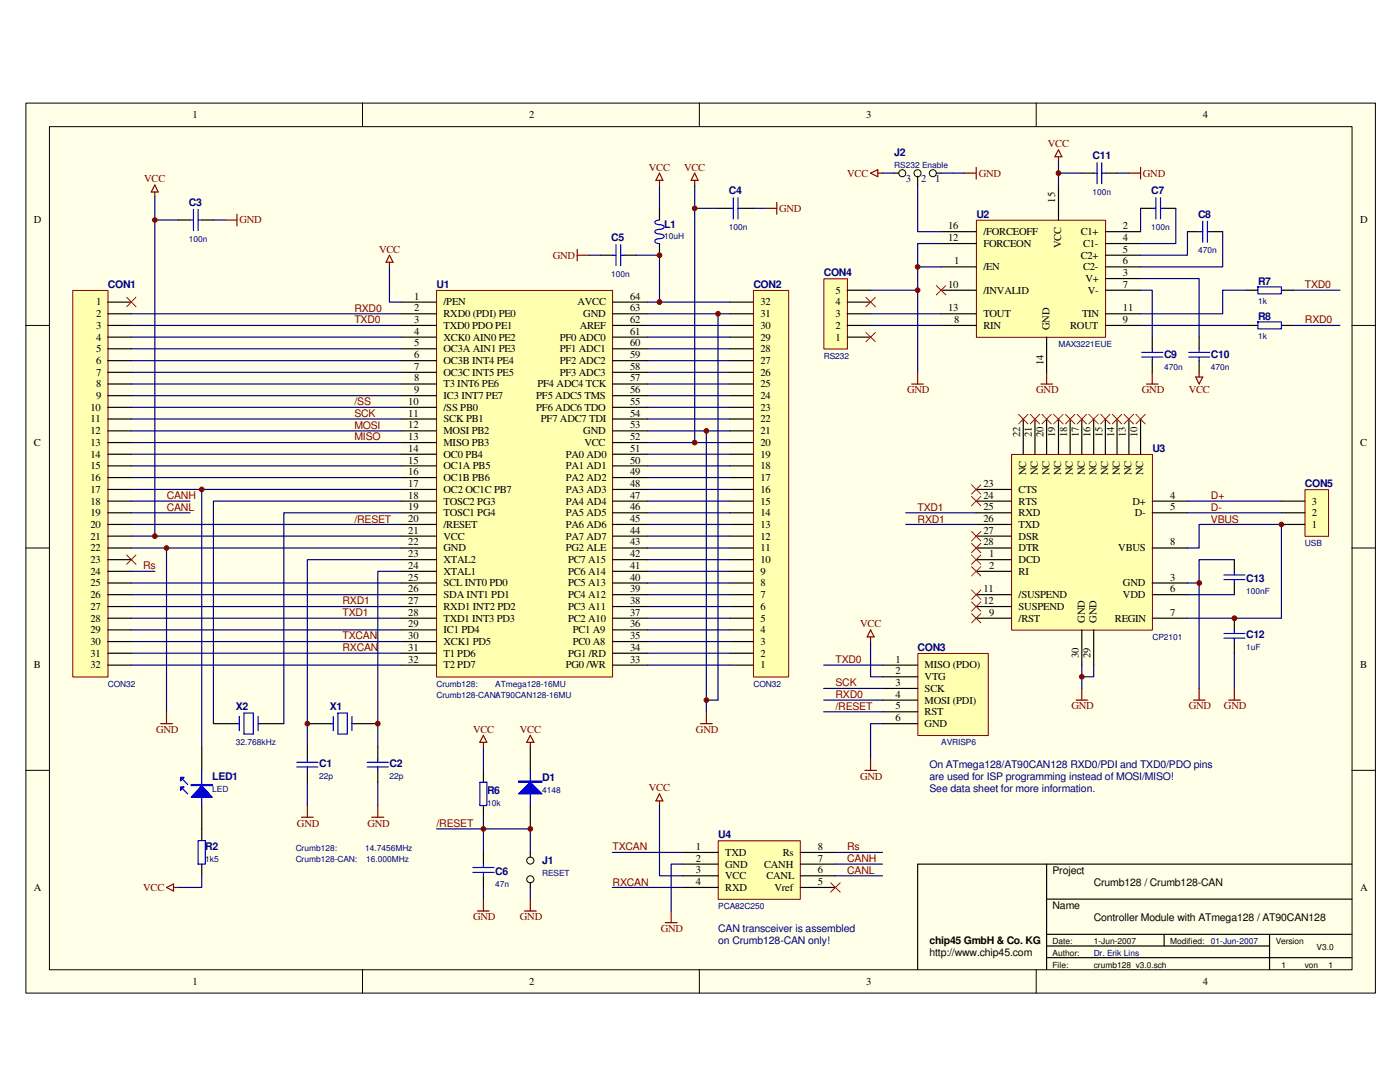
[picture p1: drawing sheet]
<svg xmlns="http://www.w3.org/2000/svg" width="279mm" height="216mm" viewBox="0 0 279 216" stroke-linecap="round" stroke-linejoin="round" font-family="sans-serif">
<path d="M5.2 20.6h269.3v177.6h-269.3z" fill="#ffffe8"/>
<g fill="none" stroke="#000" stroke-width=".2">
<path d="M5.2 20.6h269.3v177.6h-269.3zM9.9 25.3h259.9v168.2h-259.9zM72.3 20.5v4.7M139.6 20.5v4.7M206.8 20.5v4.7M5.1 64.9h4.7M269.8 64.9h4.6M5.1 109.3h4.7M269.8 109.3h4.6M5.1 153.7h4.7M269.8 153.7h4.6M72.3 193.5v4.6"/>
<path d="M139.6 193.5v4.6M206.8 193.5v4.6"/>
</g>
<path d="M208.9 172.4v21.1M208.9 179.4h60.9M269.8 172.4h-86.7v21.1M208.9 186.4h60.9M208.9 188.8h44.5M208.9 191.1h60.9M232.3 186.4v2.4M253.4 186.4v7.1" fill="none" stroke="#000" stroke-width=".23"/>
<path d="M87.2 58h35.1v77.1h-35.1z" fill="#ffffb0"/>
<path d="M87.1 58h35.2v77.1h-35.2z" fill="none" stroke="#800000" stroke-width=".2"/>
<g fill="none" stroke="#000" stroke-width=".23">
<path d="M35.6 43.9h2.3M40.3 43.9h2.3M143.3 41.6h2.4M148 41.6h2.3M80.1 60.3h7M80.1 62.6h7M80.1 64.9h7M80.1 67.3h7M80.1 69.6h7M80.1 72h7M80.1 74.3h7M80.1 76.6h7"/>
<path d="M80.1 79h7M122.2 60.3h7M122.2 62.6h7M122.2 64.9h7M122.2 67.3h7M122.2 69.6h7M122.2 72h7M122.2 74.3h7M122.2 76.6h7M122.2 79h7M80.1 81.3h7M80.1 83.6h7"/>
<path d="M80.1 86h7M80.1 88.3h7M80.1 90.6h7M80.1 93h7M80.1 95.3h7M80.1 97.7h7M80.1 100h7M122.2 81.3h7M122.2 83.6h7M122.2 86h7M122.2 88.3h7M122.2 90.6h7"/>
<path d="M122.2 93h7M122.2 95.3h7M122.2 97.7h7M122.2 100h7M80.1 102.3h7M80.1 104.6h7M80.1 107h7M80.1 109.3h7M80.1 111.7h7M80.1 114h7M80.1 116.3h7M80.1 118.7h7"/>
<path d="M122.2 102.3h7M122.2 104.6h7M122.2 107h7M122.2 109.3h7M122.2 111.7h7M122.2 114h7M122.2 116.3h7M122.2 118.7h7M80.1 121h7M80.1 123.4h7M80.1 125.7h7M80.1 128h7"/>
<path d="M80.1 130.3h7M80.1 132.7h7M122.2 121h7M122.2 123.4h7M122.2 125.7h7M122.2 128h7M122.2 130.3h7M122.2 132.7h7M40.3 149.1v4.6M42.6 144.4h4.7M52 144.4h4.6M61.3 149.1v2.3"/>
<path d="M61.3 153.7v2.4M61.3 144.4h4.7M70.7 144.4h4.7M75.4 149.1v2.3M75.4 153.7v2.4M40.3 160.7v7M40.3 172.4v2.4"/>
</g>
<g fill="none" stroke="#000080" stroke-width=".23">
<path d="M30.9 39.2v67.8M138.6 36.9v51.4M30.9 43.9h4.7M42.6 43.9h2.4M138.6 41.6h4.7M150.3 41.6h2.4M129.2 79h16.5M129.2 76.6h16.5M129.2 74.3h16.5M129.2 72h16.5M129.2 69.6h16.5M129.2 67.3h16.5"/>
<path d="M129.2 64.9h16.5M129.2 62.6h16.5M129.2 60.3h16.5M143.3 62.6v77.1M26.2 97.7h53.9M80.1 100h-37.5v44.4M129.2 95.3h16.5M129.2 93h16.5M129.2 90.6h16.5M129.2 88.3h16.5M129.2 86h16.5M129.2 83.6h16.5"/>
<path d="M129.2 81.3h16.5M141 86v56M26.2 104.6h53.9M26.2 107h53.9M26.2 109.3h53.9M26.2 116.3h53.9M26.2 118.7h53.9M33.2 109.3v32.7M80.1 114h-4.7v35.1M80.1 111.7h-18.8v37.4M80.1 102.3h-23.5v42.1M26.2 121h53.9"/>
<path d="M26.2 123.4h53.9M26.2 125.7h53.9M26.2 128h53.9M26.2 130.3h53.9M26.2 132.7h53.9M61.3 156.1v4.6M75.4 156.1v4.6"/>
</g>
<path d="M25.3 110.7l1.8 1.9M27.1 110.7l-1.8 1.9" fill="none" stroke="#f00" stroke-width=".2"/>
<g fill="none" stroke="#800000" stroke-width=".23">
<path d="M30.9 36.9l.7 1.4h-1.4zM30.9 38.3v.9M138.6 34.5l.7 1.5h-1.4zM138.6 36v.9M45 43.9h2.3M47.3 42.8v2.3M77.7 50.9l.7 1.4h-1.4zM77.7 52.3v1M152.7 41.6h2.3M155 40.4v2.4M32 144.4h2.4M33.2 142v2.4"/>
<path d="M139.8 144.4h2.4M141 142v2.4M60.2 163.1h2.3M61.3 160.7v2.4M74.2 163.1h2.4M75.4 160.7v2.4"/>
</g>
<g fill="none" stroke="#00f" stroke-width=".23">
<path d="M146.3 39.5v4.2M147.3 39.5v4.2M37.9 43.9h.7M38.6 41.8v4.2M39.5 43.9h.8M39.5 41.8v4.2M145.7 41.6h.6M147.3 41.6h.7M36.5 155.6l1 .9M36.5 157.5l1 .9M40.3 153.7v7M47.3 144.4h.5"/>
<path d="M47.8 143v2.8M48.7 142.3h1.8v4.2h-1.8zM51.5 144.4h.5M51.5 143v2.8M59.2 153h4.3M59.2 152.1h4.3M61.3 151.4v.7M61.3 153v.7M66 144.4h.5M66.5 143v2.8M67.4 142.3h1.9v4.2h-1.9zM70.2 143v2.8"/>
<path d="M70.2 144.4h.5M73.3 153h4.2M73.3 152.1h4.2M75.4 151.4v.7M75.4 153v.7M39.5 167.7h1.5v4.7h-1.5z"/>
</g>
<path d="M40.3 156.8l2.1 2.3h-4.3z" fill="#00f"/>
<path d="M38.1 156.5h4.3v.3h-4.3zM40.3 156.8l2.1 2.3h-4.3z" fill="none" stroke="#00f" stroke-width=".23"/>
<path d="M38.1 156.7h4.3" fill="none" stroke="#00f" stroke-width=".21"/>
<path d="M36 155.1h.7l-.7 .7z" fill="#00f"/>
<path d="M36 155.1h.7l-.7 .7z" fill="none" stroke="#00f" stroke-width=".23"/>
<path d="M36 157h.7l-.7 .7z" fill="#00f"/>
<path d="M36 157h.7l-.7 .7z" fill="none" stroke="#00f" stroke-width=".23"/>
<path d="M33.2 177.1l1.4-.7v1.4zM34.6 177.1h1" fill="none" stroke="#800000" stroke-width=".23"/>
<path d="M40.3 97.7v51.4" fill="none" stroke="#000080" stroke-width=".23"/>
<path d="M14.6 58h6.9v77.1h-6.9z" fill="#ffffb0"/>
<path d="M14.5 58h7v77.1h-7z" fill="none" stroke="#800000" stroke-width=".2"/>
<g fill="none" stroke="#000" stroke-width=".23">
<path d="M21.5 60.3h4.7M21.5 62.6h4.7M21.5 64.9h4.7M21.5 67.3h4.7M21.5 69.6h4.7M21.5 72h4.7M21.5 74.3h4.7M21.5 76.6h4.7M21.5 79h4.7M21.5 81.3h4.7M21.5 83.6h4.7M21.5 86h4.7"/>
<path d="M21.5 88.3h4.7M21.5 90.6h4.7M21.5 93h4.7M21.5 95.3h4.7M21.5 97.7h4.7M21.5 100h4.7M21.5 102.3h4.7M21.5 104.6h4.7M21.5 107h4.7M21.5 109.3h4.7M21.5 111.7h4.7M21.5 114h4.7"/>
<path d="M21.5 116.3h4.7M21.5 118.7h4.7M21.5 121h4.7M21.5 123.4h4.7M21.5 125.7h4.7M21.5 128h4.7M21.5 130.3h4.7M21.5 132.7h4.7"/>
</g>
<path d="M150.4 58h7v77.1h-7z" fill="#ffffb0"/>
<path d="M150.4 58h7v77.1h-7z" fill="none" stroke="#800000" stroke-width=".2"/>
<g fill="none" stroke="#000" stroke-width=".23">
<path d="M145.7 79h4.6M145.7 76.6h4.6M145.7 74.3h4.6M145.7 72h4.6M145.7 69.6h4.6M145.7 67.3h4.6M145.7 64.9h4.6M145.7 62.6h4.6M145.7 60.3h4.6M145.7 100h4.6M145.7 97.7h4.6M145.7 95.3h4.6"/>
<path d="M145.7 93h4.6M145.7 90.6h4.6M145.7 88.3h4.6M145.7 86h4.6M145.7 83.6h4.6M145.7 81.3h4.6M145.7 118.7h4.6M145.7 116.3h4.6M145.7 114h4.6M145.7 111.7h4.6M145.7 109.3h4.6M145.7 107h4.6"/>
<path d="M145.7 104.6h4.6M145.7 102.3h4.6M145.7 132.7h4.6M145.7 130.3h4.6M145.7 128h4.6M145.7 125.7h4.6M145.7 123.4h4.6M145.7 121h4.6"/>
</g>
<g fill="none" stroke="#000080" stroke-width=".23">
<path d="M26.2 62.6h53.9M26.2 64.9h53.9M26.2 67.3h53.9M26.2 69.6h53.9M26.2 72h53.9M26.2 74.3h53.9M26.2 76.6h53.9M26.2 79h53.9M26.2 81.3h53.9M26.2 83.6h53.9M26.2 86h53.9M26.2 88.3h53.9"/>
<path d="M26.2 90.6h53.9M26.2 93h53.9M26.2 95.3h53.9M129.2 97.7h16.5M129.2 100h16.5M129.2 102.3h16.5M129.2 104.6h16.5M129.2 107h16.5M129.2 109.3h16.5M129.2 111.7h16.5M129.2 114h16.5M129.2 116.3h16.5"/>
<path d="M129.2 118.7h16.5M129.2 121h16.5M129.2 123.4h16.5M129.2 125.7h16.5M129.2 128h16.5M129.2 130.3h16.5M129.2 132.7h16.5"/>
</g>
<path d="M183.2 130.4h14v16.4h-14z" fill="#ffffb0"/>
<path d="M183.2 130.4h14v16.4h-14z" fill="none" stroke="#800000" stroke-width=".2"/>
<g fill="none" stroke="#000" stroke-width=".23">
<path d="M176.1 132.7h7M176.1 135h7M176.1 137.4h7M176.1 139.7h7M96.5 153.7v2.4M105.8 149.1v4.6M176.1 142h7M176.1 144.4h7M96.5 160.7v2.4M96.5 170.1v2.3M96.5 174.8v2.3M105.8 160.7v4.7"/>
<path d="M105.8 170.1v.9M105.8 176.1v1"/>
</g>
<path d="M77.7 53.3v7h2.4M164.4 132.7h11.7M164.4 137.4h11.7M173.7 128v7h2.4M96.5 149.1v4.6M176.1 144.4h-2.4v7M87.1 165.4h9.4M96.5 163.1v7M96.5 177.1v2.3" fill="none" stroke="#000080" stroke-width=".23"/>
<path d="M173.7 125.7l.8 1.4h-1.4zM173.7 127.1v.9M96.5 148.1v1M96.5 146.7l.7 1.4h-1.4zM172.6 153.7h2.3M173.7 151.4v2.3M96.5 179.4v2.4M95.3 181.8h2.3" fill="none" stroke="#800000" stroke-width=".23"/>
<path d="M25.3 59.3l1.8 1.9M27.1 59.3l-1.8 1.9" fill="none" stroke="#f00" stroke-width=".2"/>
<path d="M95.8 156.1h1.4v4.6h-1.4zM103.5 155.8h4.7v.3h-4.7zM105.8 153.7v7M94.4 174.1h4.2M94.4 173.1h4.2M96.5 172.4v.7M96.5 174.1v.7" fill="none" stroke="#00f" stroke-width=".23"/>
<g fill="none" stroke="#000" stroke-width=".2">
<circle cx="105.8" cy="175.5" r=".71"/>
<circle cx="105.8" cy="171.7" r=".71"/>
</g>
<path d="M103.5 156h4.7" fill="none" stroke="#00f" stroke-width=".25"/>
<path d="M103.5 158.4l2.3-2.3 2.4 2.3z" fill="#00f"/>
<g fill="none" stroke="#00f" stroke-width=".23">
<path d="M230.7 39.5v4.2M231.6 39.5v4.2M122.2 50.9h.7M122.9 48.8v4.2M123.9 50.9h.7M123.9 48.8v4.2M131.6 43.9a.81 .81 0 0 0-.9 .5 .81 .81 0 0 0 .9 .4 .64 .64 0 0 1 .9 .7l-.9 .3a.81 .81 0 0 0-.9 .4 .81 .81 0 0 0 .9 .5 .64 .64 0 0 1 .9 .7l-.9 .2a.78 .78 0 0 0-.9 .5 .81 .81 0 0 0 .9 .5M230 41.6h.7M231.6 41.6h.7M239.3 46.2h.7M240 44.2v4.1M241 46.2h.7"/>
<path d="M241 44.2v4.1M251 57.2h4.7v1.4h-4.7zM227.8 71.2h4.3M227.8 70.3h4.3M230 69.6v.7M230 71.2v.8M237.2 71.2h4.2M237.2 70.3h4.2M239.3 69.6v.7M239.3 71.2v.8M251 64.2h4.7v1.4h-4.7zM105.8 156.1l2.4 2.3h-4.7z"/>
</g>
<g fill="none" stroke="#800000" stroke-width=".23">
<path d="M131.6 34.5l.7 1.5h-1.4zM131.6 36v.9M211.2 29.9l.7 1.4h-1.4zM211.2 31.3v.9M115.2 49.7v2.4M115.2 50.9h2.4M207.7 76.6h2.4M208.9 74.3v2.3M228.8 76.6h2.3M230 74.3v2.3M238.6 75.2h1.4l-.7 1.4zM239.3 74.3v.9"/>
<path d="M105.8 146.7l.8 1.4h-1.5zM105.8 148.1v1M105.8 179.4v2.4M104.6 181.8h2.4"/>
</g>
<path d="M131.6 36.9v4.7M117.6 50.9h2.3M126.9 50.9h4.7v9.4M227.6 64.9h21.1M96.5 165.4h9.3v4.7M105.8 177.1v2.3" fill="none" stroke="#000080" stroke-width=".23"/>
<g fill="none" stroke="#000" stroke-width=".23">
<path d="M119.9 50.9h2.3M124.6 50.9h2.3M131.6 41.6v2.3M131.6 48.6v2.3M227.6 41.6h2.4M232.3 41.6h2.4M237 46.2h2.3M241.7 46.2h2.3M248.7 57.9h2.3M255.7 57.9h2.4M230 67.3v2.3M230 72v2.3"/>
<path d="M239.3 67.3v2.3M239.3 72v2.3M248.7 64.9h2.3M255.7 64.9h2.4"/>
</g>
<path d="M194.9 44h25.7v23.3h-25.7z" fill="#ffffb0"/>
<path d="M194.9 43.9h25.7v23.4h-25.7z" fill="none" stroke="#800000" stroke-width=".2"/>
<g fill="none" stroke="#000" stroke-width=".23">
<path d="M211.2 36.9v7M187.8 53.3h7M187.8 46.2h7M187.8 48.6h7M187.8 57.9h7M220.6 53.3h7M220.6 46.2h7M220.6 55.6h7M220.6 48.6h7M220.6 50.9h7M220.6 57.9h7M187.8 64.9h7"/>
<path d="M187.8 62.6h7M208.9 67.3v7M220.6 64.9h7M220.6 62.6h7"/>
</g>
<g fill="none" stroke="#000080" stroke-width=".23">
<path d="M183.1 36.9v9.3h4.7M183.1 53.3h4.7M187.8 48.6h-4.7v25.7M227.6 57.9h2.4v9.4M227.6 55.6h11.7v11.7M227.6 41.6v4.6M234.7 41.6v7h-7.1M237 46.2v4.7h-9.4M244 46.2v7.1h-16.4M248.7 57.9h-4.7v4.7h-16.4M258.1 57.9h9.3M258.1 64.9h9.3"/>
<path d="M164.4 139.7h11.7M164.4 142h11.7"/>
</g>
<path d="M173.7 34.5l1.5-.6v1.4zM175.2 34.5h.9M181.9 76.6h2.4M183.1 74.3v2.3" fill="none" stroke="#800000" stroke-width=".23"/>
<path d="M186.9 57l1.9 1.8M188.8 57l-1.9 1.8" fill="none" stroke="#f00" stroke-width=".2"/>
<path d="M164.5 55.7h4.6v13.9h-4.6z" fill="#ffffb0"/>
<path d="M164.4 55.6h4.7v14h-4.7z" fill="none" stroke="#800000" stroke-width=".2"/>
<path d="M178.4 34.5h1M183.1 35.3v1.6M186.9 34.5h.9M215.9 34.5h2.4M220.6 34.5h2.3M169.1 57.9h4.6M169.1 67.3h4.6M169.1 64.9h4.6M169.1 62.6h4.6M169.1 60.3h4.6" fill="none" stroke="#000" stroke-width=".23"/>
<path d="M176.1 34.5h2.3M187.8 34.5h4.7M211.2 32.2v4.7M211.2 34.5h4.7M222.9 34.5h2.4M141 139.7h2.3M40.3 174.8v2.3h-4.7" fill="none" stroke="#000080" stroke-width=".23"/>
<path d="M218.3 34.5h.6M218.9 32.5v4.2M219.9 34.5h.7M219.9 32.5v4.2" fill="none" stroke="#00f" stroke-width=".23"/>
<path d="M192.5 34.5h2.3M194.8 33.4v2.3M225.3 34.5h2.3M227.6 33.4v2.3" fill="none" stroke="#800000" stroke-width=".23"/>
<g fill="none" stroke="#000" stroke-width=".2">
<circle cx="180.1" cy="34.6" r=".7"/>
<circle cx="183.1" cy="34.6" r=".7"/>
<circle cx="186.2" cy="34.6" r=".7"/>
</g>
<path d="M172.8 59.3l1.9 1.9M174.7 59.3l-1.9 1.9M172.8 66.3l1.9 1.9M174.7 66.3l-1.9 1.9" fill="none" stroke="#f00" stroke-width=".2"/>
<circle cx="30.9" cy="107" r=".47" fill="#800000"/>
<circle cx="30.9" cy="107" r=".47" fill="none" stroke="#800000" stroke-width=".2"/>
<circle cx="138.6" cy="88.3" r=".47" fill="#800000"/>
<circle cx="138.6" cy="88.3" r=".47" fill="none" stroke="#800000" stroke-width=".2"/>
<circle cx="141" cy="86" r=".46" fill="#800000"/>
<circle cx="141" cy="86" r=".46" fill="none" stroke="#800000" stroke-width=".2"/>
<circle cx="138.6" cy="41.6" r=".47" fill="#800000"/>
<circle cx="138.6" cy="41.6" r=".47" fill="none" stroke="#800000" stroke-width=".2"/>
<circle cx="30.9" cy="43.9" r=".46" fill="#800000"/>
<circle cx="30.9" cy="43.9" r=".46" fill="none" stroke="#800000" stroke-width=".2"/>
<circle cx="143.3" cy="62.6" r=".46" fill="#800000"/>
<circle cx="143.3" cy="62.6" r=".46" fill="none" stroke="#800000" stroke-width=".2"/>
<circle cx="33.2" cy="109.3" r=".46" fill="#800000"/>
<circle cx="33.2" cy="109.3" r=".46" fill="none" stroke="#800000" stroke-width=".2"/>
<circle cx="96.5" cy="165.4" r=".46" fill="#800000"/>
<circle cx="96.5" cy="165.4" r=".46" fill="none" stroke="#800000" stroke-width=".2"/>
<circle cx="105.8" cy="165.4" r=".46" fill="#800000"/>
<circle cx="105.8" cy="165.4" r=".46" fill="none" stroke="#800000" stroke-width=".2"/>
<circle cx="131.6" cy="50.9" r=".46" fill="#800000"/>
<circle cx="131.6" cy="50.9" r=".46" fill="none" stroke="#800000" stroke-width=".2"/>
<circle cx="131.6" cy="60.3" r=".48" fill="#800000"/>
<circle cx="131.6" cy="60.3" r=".48" fill="none" stroke="#800000" stroke-width=".2"/>
<circle cx="141" cy="139.7" r=".46" fill="#800000"/>
<circle cx="141" cy="139.7" r=".46" fill="none" stroke="#800000" stroke-width=".2"/>
<path d="M173.7 57.9h9.4M173.7 64.9h14.1M173.7 62.6h14.1" fill="none" stroke="#000080" stroke-width=".23"/>
<path d="M201.9 90.7h28.1v35h-28.1z" fill="#ffffb0"/>
<path d="M201.9 90.7h28.1v35h-28.1z" fill="none" stroke="#800000" stroke-width=".2"/>
<g fill="none" stroke="#000" stroke-width=".23">
<path d="M194.8 100h7M194.8 97.7h7M204.2 83.6v7M206.5 83.6v7M208.9 83.6v7M211.2 83.6v7M213.6 83.6v7M215.9 83.6v7M218.3 83.6v7M220.6 83.6v7M222.9 83.6v7M225.3 83.6v7"/>
<path d="M227.6 83.6v7M230 100h7M194.8 118.7h7M194.8 109.3h7M194.8 102.3h7M194.8 114h7M194.8 111.7h7M194.8 107h7M194.8 104.6h7M230 118.7h7M230 116.3h7M230 109.3h7"/>
<path d="M230 102.3h7M246.3 111.7v2.3M246.3 116.3v2.4M194.8 123.4h7M194.8 121h7M215.9 125.7v7M218.3 125.7v7M230 123.4h7M246.3 123.4v2.3M246.3 128v2.3"/>
</g>
<path d="M244.3 115.7h4.2M244.3 114.7h4.2M246.3 114v.7M246.3 115.7v.6M244.3 127.3h4.2M244.3 126.4h4.2M246.3 125.7v.7M246.3 127.3v.7" fill="none" stroke="#00f" stroke-width=".23"/>
<path d="M214.8 139.7h2.3M215.9 137.4v2.3M238.2 139.7h2.3M239.3 137.4v2.3M245.2 139.7h2.3M246.3 137.4v2.3" fill="none" stroke="#800000" stroke-width=".23"/>
<path d="M237 116.3h2.3v21.1M237 118.7h9.3M246.3 111.7h-7v4.6M215.9 132.7v4.7M218.3 132.7v2.3h-2.4M246.3 130.3v7.1" fill="none" stroke="#000080" stroke-width=".23"/>
<path d="M260.5 97.7h4.6v9.3h-4.6z" fill="#ffffb0"/>
<path d="M260.4 97.7h4.7v9.3h-4.7z" fill="none" stroke="#800000" stroke-width=".2"/>
<path d="M255.7 100h4.7M255.7 104.6h4.7M255.7 102.3h4.7" fill="none" stroke="#000" stroke-width=".23"/>
<path d="M237 100h18.7M180.8 102.3h14M180.8 104.6h14M237 109.3h2.3v-4.7h16.4v18.8h-18.7M237 102.3h18.7" fill="none" stroke="#000080" stroke-width=".23"/>
<g fill="none" stroke="#f00" stroke-width=".2">
<path d="M193.9 96.7l1.8 1.9M193.9 99.1l1.8 1.8M195.7 96.7l-1.8 1.9M195.7 99.1l-1.8 1.8M203.3 82.7l1.8 1.9M205.1 82.7l-1.8 1.9M205.6 82.7l1.9 1.9M207.5 82.7l-1.9 1.9M207.9 82.7l1.9 1.9M209.8 82.7l-1.9 1.9M210.3 82.7l1.9 1.9M212.2 82.7l-1.9 1.9"/>
<path d="M212.6 82.7l1.9 1.9M214.5 82.7l-1.9 1.9M215 82.7l1.8 1.9M216.8 82.7l-1.8 1.9M217.3 82.7l1.9 1.9M219.2 82.7l-1.9 1.9M219.7 82.7l1.8 1.9M221.5 82.7l-1.8 1.9M222 82.7l1.9 1.9M223.9 82.7l-1.9 1.9M224.3 82.7l1.9 1.9M226.2 82.7l-1.9 1.9"/>
<path d="M226.7 82.7l1.9 1.9M228.6 82.7l-1.9 1.9M193.9 106l1.8 1.9M193.9 108.4l1.8 1.9M193.9 110.7l1.8 1.9M193.9 113.1l1.8 1.8M195.7 106l-1.8 1.9M195.7 108.4l-1.8 1.9M195.7 110.7l-1.8 1.9M195.7 113.1l-1.8 1.8M193.9 120.1l1.8 1.9M195.7 120.1l-1.8 1.9"/>
</g>
<circle cx="75.4" cy="144.4" r=".47" fill="#800000"/>
<circle cx="75.4" cy="144.4" r=".47" fill="none" stroke="#800000" stroke-width=".2"/>
<circle cx="61.3" cy="144.4" r=".47" fill="#800000"/>
<circle cx="61.3" cy="144.4" r=".47" fill="none" stroke="#800000" stroke-width=".2"/>
<path d="M193.9 117.7l1.8 1.9M195.7 117.7l-1.8 1.9M193.9 122.4l1.8 1.9M195.7 122.4l-1.8 1.9" fill="none" stroke="#f00" stroke-width=".2"/>
<circle cx="183.1" cy="57.9" r=".46" fill="#800000"/>
<circle cx="183.1" cy="57.9" r=".46" fill="none" stroke="#800000" stroke-width=".2"/>
<circle cx="183.1" cy="53.3" r=".46" fill="#800000"/>
<circle cx="183.1" cy="53.3" r=".46" fill="none" stroke="#800000" stroke-width=".2"/>
<circle cx="211.2" cy="34.5" r=".47" fill="#800000"/>
<circle cx="211.2" cy="34.5" r=".47" fill="none" stroke="#800000" stroke-width=".2"/>
<circle cx="246.4" cy="123.4" r=".48" fill="#800000"/>
<circle cx="246.4" cy="123.4" r=".48" fill="none" stroke="#800000" stroke-width=".2"/>
<circle cx="215.9" cy="135" r=".46" fill="#800000"/>
<circle cx="215.9" cy="135" r=".46" fill="none" stroke="#800000" stroke-width=".2"/>
<circle cx="239.3" cy="116.3" r=".48" fill="#800000"/>
<circle cx="239.3" cy="116.3" r=".48" fill="none" stroke="#800000" stroke-width=".2"/>
<circle cx="255.7" cy="104.6" r=".46" fill="#800000"/>
<circle cx="255.7" cy="104.6" r=".46" fill="none" stroke="#800000" stroke-width=".2"/>
<path d="M143.4 167.8h16.3v11.7h-16.3z" fill="#ffffb0"/>
<path d="M143.3 167.8h16.4v11.7h-16.4z" fill="none" stroke="#800000" stroke-width=".2"/>
<path d="M136.3 170.1h7M136.3 172.4h7M136.3 174.8h7M136.3 177.1h7M159.7 170.1h7M159.7 172.4h7M159.7 174.8h7M159.7 177.1h7" fill="none" stroke="#000" stroke-width=".23"/>
<path d="M131.6 158.4l.7 1.4h-1.4zM131.6 159.8v.9M132.8 184.1h2.3M133.9 181.8v2.3" fill="none" stroke="#800000" stroke-width=".23"/>
<path d="M122.2 177.1h14.1M122.2 170.1h14.1M131.6 160.7v14.1h4.7M136.3 172.4h-2.4v9.4M166.7 172.4h9.4M166.7 174.8h9.4" fill="none" stroke="#000080" stroke-width=".23"/>
<path d="M165.8 176.1l1.9 1.9M167.7 176.1l-1.9 1.9" fill="none" stroke="#f00" stroke-width=".2"/>
<circle cx="40.3" cy="97.7" r=".46" fill="#800000"/>
<circle cx="40.3" cy="97.7" r=".46" fill="none" stroke="#800000" stroke-width=".2"/>
<path d="M26.2 100h11.7M26.2 102.3h11.7M26.2 114h4.7M166.7 170.1h9.4" fill="none" stroke="#000080" stroke-width=".23"/>
<g font-size="2.1">
<text x="38.4" y="23.5">1</text>
<text x="105.6" y="23.5">2</text>
<text x="172.8" y="23.5">3</text>
<text x="240.1" y="23.5">4</text>
<text x="210.6" y="40.4" transform="rotate(-90 210.6 40.4)">15</text>
<text x="6.8" y="44.6">D</text>
<text x="189.2" y="45.8">16</text>
<text x="196.3" y="46.9">/FORCEOFF</text>
<text x="215.7" y="46.9">C1+</text>
<text x="224.1" y="45.8">2</text>
<text x="271.4" y="44.6">D</text>
<text x="189.2" y="48.1">12</text>
<text x="190.4" y="52.7">1</text>
<text x="196.3" y="53.9">/EN</text>
<text x="196.3" y="49.2">FORCEON</text>
<text x="211.8" y="49.5" transform="rotate(-90 211.8 49.5)">VCC</text>
<text x="215.7" y="51.6">C2+</text>
<text x="216.2" y="49.2">C1-</text>
<text x="216.2" y="53.9">C2-</text>
<text x="224.1" y="48.1">4</text>
<text x="224.1" y="52.7">6</text>
<text x="224.1" y="50.4">5</text>
<text x="82.7" y="59.8">1</text>
<text x="125.8" y="59.8">64</text>
<text x="166.8" y="58.6">5</text>
<text x="189.2" y="57.4">10</text>
<text x="196.3" y="58.6">/INVALID</text>
<text x="216.6" y="56.3">V+</text>
<text x="217.1" y="58.6">V-</text>
<text x="224.1" y="55.1">3</text>
<text x="224.1" y="57.4">7</text>
<text x="19.2" y="60.9">1</text>
<text x="19.2" y="63.3">2</text>
<text x="19.2" y="65.6">3</text>
<text x="82.7" y="62.1">2</text>
<text x="82.7" y="64.4">3</text>
<text x="88.5" y="60.9">/PEN</text>
<text x="88.5" y="63.3">RXD0 (PDI) PE0</text>
<text x="88.5" y="65.6">TXD0 PDO PE1</text>
<text x="115.2" y="60.9">AVCC</text>
<text x="115.7" y="65.6">AREF</text>
<text x="116.4" y="63.3">GND</text>
<text x="125.8" y="64.4">62</text>
<text x="125.8" y="62.1">63</text>
<text x="151.8" y="65.6">30</text>
<text x="151.8" y="63.3">31</text>
<text x="151.8" y="60.9">32</text>
<text x="166.8" y="65.6">2</text>
<text x="166.8" y="63.3">3</text>
<text x="166.8" y="60.9">4</text>
<text x="189.2" y="62.1">13</text>
<text x="190.4" y="64.4">8</text>
<text x="196.3" y="65.6">RIN</text>
<text x="196.3" y="63.3">TOUT</text>
<text x="209.5" y="65.9" transform="rotate(-90 209.5 65.9)">GND</text>
<text x="213.6" y="65.6">ROUT</text>
<text x="215.9" y="63.3">TIN</text>
<text x="224.1" y="62.1">11</text>
<text x="224.1" y="64.4">9</text>
<text x="19.2" y="67.9">4</text>
<text x="19.2" y="70.3">5</text>
<text x="82.7" y="66.8">4</text>
<text x="82.7" y="69.1">5</text>
<text x="82.7" y="71.5">6</text>
<text x="88.5" y="67.9">XCK0 AIN0 PE2</text>
<text x="88.5" y="70.3">OC3A AIN1 PE3</text>
<text x="111.7" y="70.3">PF1 ADC1</text>
<text x="111.7" y="67.9">PF0 ADC0</text>
<text x="125.8" y="71.5">59</text>
<text x="125.8" y="69.1">60</text>
<text x="125.8" y="66.8">61</text>
<text x="151.8" y="70.3">28</text>
<text x="151.8" y="67.9">29</text>
<text x="166.8" y="67.9">1</text>
<text x="19.2" y="72.6">6</text>
<text x="19.2" y="75">7</text>
<text x="19.2" y="77.3">8</text>
<text x="82.7" y="73.8">7</text>
<text x="82.7" y="76.1">8</text>
<text x="88.5" y="72.6">OC3B INT4 PE4</text>
<text x="88.5" y="75">OC3C INT5 PE5</text>
<text x="88.5" y="77.3">T3 INT6 PE6</text>
<text x="107.3" y="77.3">PF4 ADC4 TCK</text>
<text x="111.7" y="75">PF3 ADC3</text>
<text x="111.7" y="72.6">PF2 ADC2</text>
<text x="125.8" y="73.8">58</text>
<text x="125.8" y="76.1">57</text>
<text x="151.8" y="77.3">25</text>
<text x="151.8" y="75">26</text>
<text x="151.8" y="72.6">27</text>
<text x="208.3" y="72.9" transform="rotate(-90 208.3 72.9)">14</text>
<text x="18" y="82">10</text>
<text x="19.2" y="79.6">9</text>
<text x="81.5" y="80.8">10</text>
<text x="81.5" y="83.1">11</text>
<text x="82.7" y="78.4">9</text>
<text x="88.5" y="79.6">IC3 INT7 PE7</text>
<text x="88.5" y="82">/SS PB0</text>
<text x="107" y="82">PF6 ADC6 TDO</text>
<text x="107" y="79.6">PF5 ADC5 TMS</text>
<text x="125.8" y="80.8">55</text>
<text x="125.8" y="78.4">56</text>
<text x="125.8" y="83.1">54</text>
<text x="151.8" y="82">23</text>
<text x="151.8" y="79.6">24</text>
<text x="6.8" y="89">C</text>
<text x="18" y="84.3">11</text>
<text x="18" y="86.7">12</text>
<text x="18" y="89">13</text>
<text x="81.5" y="85.5">12</text>
<text x="81.5" y="87.8">13</text>
<text x="88.5" y="84.3">SCK PB1</text>
<text x="88.5" y="86.7">MOSI PB2</text>
<text x="88.5" y="89">MISO PB3</text>
<text x="107.9" y="84.3">PF7 ADC7 TDI</text>
<text x="116.4" y="86.7">GND</text>
<text x="116.6" y="89">VCC</text>
<text x="125.8" y="87.8">52</text>
<text x="125.8" y="85.5">53</text>
<text x="151.8" y="89">20</text>
<text x="151.8" y="86.7">21</text>
<text x="151.8" y="84.3">22</text>
<text x="203.6" y="87.2" transform="rotate(-90 203.6 87.2)">22</text>
<text x="206" y="87.2" transform="rotate(-90 206 87.2)">21</text>
<text x="208.3" y="87.2" transform="rotate(-90 208.3 87.2)">20</text>
<text x="210.6" y="87.2" transform="rotate(-90 210.6 87.2)">19</text>
<text x="213" y="87.2" transform="rotate(-90 213 87.2)">18</text>
<text x="215.3" y="87.2" transform="rotate(-90 215.3 87.2)">17</text>
<text x="217.6" y="87.2" transform="rotate(-90 217.6 87.2)">16</text>
<text x="220" y="87.2" transform="rotate(-90 220 87.2)">15</text>
<text x="222.3" y="87.2" transform="rotate(-90 222.3 87.2)">14</text>
<text x="224.7" y="87.2" transform="rotate(-90 224.7 87.2)">13</text>
<text x="227" y="87.2" transform="rotate(-90 227 87.2)">10</text>
<text x="271.4" y="89">C</text>
<text x="18" y="91.3">14</text>
<text x="18" y="93.6">15</text>
<text x="18" y="96">16</text>
<text x="81.5" y="90.1">14</text>
<text x="81.5" y="92.5">15</text>
<text x="81.5" y="94.8">16</text>
<text x="88.5" y="91.3">OC0 PB4</text>
<text x="88.5" y="93.6">OC1A PB5</text>
<text x="88.5" y="96">OC1B PB6</text>
<text x="112.9" y="96">PA2 AD2</text>
<text x="112.9" y="93.6">PA1 AD1</text>
<text x="112.9" y="91.3">PA0 AD0</text>
<text x="125.8" y="94.8">49</text>
<text x="125.8" y="92.5">50</text>
<text x="125.8" y="90.1">51</text>
<text x="151.8" y="96">17</text>
<text x="151.8" y="93.6">18</text>
<text x="151.8" y="91.3">19</text>
<text x="204.8" y="94.9" transform="rotate(-90 204.8 94.9)">NC</text>
<text x="207.1" y="94.9" transform="rotate(-90 207.1 94.9)">NC</text>
<text x="209.5" y="94.9" transform="rotate(-90 209.5 94.9)">NC</text>
<text x="211.8" y="94.9" transform="rotate(-90 211.8 94.9)">NC</text>
<text x="214.1" y="94.9" transform="rotate(-90 214.1 94.9)">NC</text>
<text x="216.5" y="94.9" transform="rotate(-90 216.5 94.9)">NC</text>
<text x="218.8" y="94.9" transform="rotate(-90 218.8 94.9)">NC</text>
<text x="221.1" y="94.9" transform="rotate(-90 221.1 94.9)">NC</text>
<text x="223.5" y="94.9" transform="rotate(-90 223.5 94.9)">NC</text>
<text x="225.8" y="94.9" transform="rotate(-90 225.8 94.9)">NC</text>
<text x="228.2" y="94.9" transform="rotate(-90 228.2 94.9)">NC</text>
<text x="18" y="98.3">17</text>
<text x="18" y="100.7">18</text>
<text x="81.5" y="97.2">17</text>
<text x="81.5" y="99.5">18</text>
<text x="81.5" y="101.8">19</text>
<text x="88.5" y="98.3">OC2 OC1C PB7</text>
<text x="88.5" y="100.7">TOSC2 PG3</text>
<text x="112.9" y="100.7">PA4 AD4</text>
<text x="112.9" y="98.3">PA3 AD3</text>
<text x="125.8" y="101.8">46</text>
<text x="125.8" y="99.5">47</text>
<text x="125.8" y="97.2">48</text>
<text x="151.8" y="100.7">15</text>
<text x="151.8" y="98.3">16</text>
<text x="196.3" y="101.8">25</text>
<text x="196.3" y="99.5">24</text>
<text x="196.3" y="97.2">23</text>
<text x="203.3" y="100.7">RTS</text>
<text x="203.3" y="98.3">CTS</text>
<text x="226" y="100.7">D+</text>
<text x="233.5" y="99.5">4</text>
<text x="233.5" y="101.8">5</text>
<text x="261.8" y="100.7">3</text>
<text x="18" y="103">19</text>
<text x="18" y="105.3">20</text>
<text x="18" y="107.7">21</text>
<text x="81.5" y="104.2">20</text>
<text x="81.5" y="106.5">21</text>
<text x="88.5" y="103">TOSC1 PG4</text>
<text x="88.5" y="105.3">/RESET</text>
<text x="88.5" y="107.7">VCC</text>
<text x="112.9" y="107.7">PA7 AD7</text>
<text x="112.9" y="105.3">PA6 AD6</text>
<text x="112.9" y="103">PA5 AD5</text>
<text x="125.8" y="106.5">44</text>
<text x="125.8" y="104.2">45</text>
<text x="151.8" y="107.7">12</text>
<text x="151.8" y="105.3">13</text>
<text x="151.8" y="103">14</text>
<text x="196.3" y="106.5">27</text>
<text x="196.3" y="104.2">26</text>
<text x="203.3" y="107.7">DSR</text>
<text x="203.3" y="105.3">TXD</text>
<text x="203.3" y="103">RXD</text>
<text x="226.5" y="103">D-</text>
<text x="261.8" y="105.3">1</text>
<text x="261.8" y="103">2</text>
<text x="18" y="110">22</text>
<text x="18" y="112.4">23</text>
<text x="81.5" y="108.8">22</text>
<text x="81.5" y="111.2">23</text>
<text x="81.5" y="113.5">24</text>
<text x="88.5" y="110">GND</text>
<text x="88.5" y="112.4">XTAL2</text>
<text x="112.9" y="110">PG2 ALE</text>
<text x="113.4" y="112.4">PC7 A15</text>
<text x="125.8" y="113.5">41</text>
<text x="125.8" y="111.2">42</text>
<text x="125.8" y="108.8">43</text>
<text x="151.8" y="112.4">10</text>
<text x="151.8" y="110">11</text>
<text x="196.3" y="108.8">28</text>
<text x="197.4" y="113.5">2</text>
<text x="197.4" y="111.2">1</text>
<text x="203.3" y="112.4">DCD</text>
<text x="203.3" y="110">DTR</text>
<text x="223.2" y="110">VBUS</text>
<text x="233.5" y="108.8">8</text>
<text x="18" y="114.7">24</text>
<text x="18" y="117">25</text>
<text x="18" y="119.3">26</text>
<text x="81.5" y="115.9">25</text>
<text x="81.5" y="118.2">26</text>
<text x="88.5" y="114.7">XTAL1</text>
<text x="88.5" y="117">SCL INT0 PD0</text>
<text x="88.5" y="119.3">SDA INT1 PD1</text>
<text x="113.4" y="119.3">PC4 A12</text>
<text x="113.4" y="117">PC5 A13</text>
<text x="113.4" y="114.7">PC6 A14</text>
<text x="125.8" y="118.2">39</text>
<text x="125.8" y="115.9">40</text>
<text x="151.8" y="119.3">7</text>
<text x="151.8" y="117">8</text>
<text x="151.8" y="114.7">9</text>
<text x="196.3" y="118.2">11</text>
<text x="203.3" y="119.3">/SUSPEND</text>
<text x="203.3" y="114.7">RI</text>
<text x="224.1" y="119.3">VDD</text>
<text x="224.1" y="117">GND</text>
<text x="233.5" y="118.2">6</text>
<text x="233.5" y="115.9">3</text>
<text x="18" y="121.7">27</text>
<text x="18" y="124">28</text>
<text x="81.5" y="120.5">27</text>
<text x="81.5" y="122.9">28</text>
<text x="81.5" y="125.2">29</text>
<text x="88.5" y="121.7">RXD1 INT2 PD2</text>
<text x="88.5" y="124">TXD1 INT3 PD3</text>
<text x="113.4" y="124">PC2 A10</text>
<text x="113.4" y="121.7">PC3 A11</text>
<text x="125.8" y="122.9">37</text>
<text x="125.8" y="120.5">38</text>
<text x="125.8" y="125.2">36</text>
<text x="151.8" y="124">5</text>
<text x="151.8" y="121.7">6</text>
<text x="196.3" y="120.5">12</text>
<text x="197.4" y="122.9">9</text>
<text x="203.3" y="124">/RST</text>
<text x="203.3" y="121.7">SUSPEND</text>
<text x="216.5" y="124.3" transform="rotate(-90 216.5 124.3)">GND</text>
<text x="218.8" y="124.3" transform="rotate(-90 218.8 124.3)">GND</text>
<text x="222.5" y="124">REGIN</text>
<text x="233.5" y="122.9">7</text>
<text x="18" y="126.4">29</text>
<text x="18" y="128.7">30</text>
<text x="18" y="131">31</text>
<text x="81.5" y="127.5">30</text>
<text x="81.5" y="129.9">31</text>
<text x="88.5" y="126.4">IC1 PD4</text>
<text x="88.5" y="128.7">XCK1 PD5</text>
<text x="88.5" y="131">T1 PD6</text>
<text x="113.4" y="131">PG1 /RD</text>
<text x="114.3" y="128.7">PC0 A8</text>
<text x="114.3" y="126.4">PC1 A9</text>
<text x="125.8" y="129.9">34</text>
<text x="125.8" y="127.5">35</text>
<text x="151.8" y="131">2</text>
<text x="151.8" y="128.7">3</text>
<text x="151.8" y="126.4">4</text>
<text x="215.3" y="131.3" transform="rotate(-90 215.3 131.3)">30</text>
<text x="217.6" y="131.3" transform="rotate(-90 217.6 131.3)">29</text>
<text x="6.8" y="133.3">B</text>
<text x="18" y="133.3">32</text>
<text x="81.5" y="132.2">32</text>
<text x="88.5" y="133.3">T2 PD7</text>
<text x="112.9" y="133.3">PG0 /WR</text>
<text x="125.8" y="132.2">33</text>
<text x="151.8" y="133.3">1</text>
<text x="178.7" y="132.2">1</text>
<text x="178.7" y="134.5">2</text>
<text x="178.7" y="136.9">3</text>
<text x="184.5" y="133.3">MISO (PDO)</text>
<text x="184.5" y="135.7">VTG</text>
<text x="271.4" y="133.3">B</text>
<text x="178.7" y="139.2">4</text>
<text x="178.7" y="141.6">5</text>
<text x="178.7" y="143.9">6</text>
<text x="184.5" y="138">SCK</text>
<text x="184.5" y="140.4">MOSI (PDI)</text>
<text x="184.5" y="142.7">RST</text>
<text x="184.5" y="145">GND</text>
<text x="138.9" y="169.6">1</text>
<text x="138.9" y="171.9">2</text>
<text x="144.7" y="170.8">TXD</text>
<text x="144.7" y="173.1">GND</text>
<text x="152.5" y="173.1">CANH</text>
<text x="156.2" y="170.8">Rs</text>
<text x="163.2" y="169.6">8</text>
<text x="163.2" y="171.9">7</text>
<text x="6.8" y="177.8">A</text>
<text x="138.9" y="174.2">3</text>
<text x="138.9" y="176.6">4</text>
<text x="144.7" y="175.4">VCC</text>
<text x="144.7" y="177.8">RXD</text>
<text x="153" y="175.4">CANL</text>
<text x="154.6" y="177.8">Vref</text>
<text x="163.2" y="176.6">5</text>
<text x="163.2" y="174.2">6</text>
<text x="210.1" y="174.3">Project</text>
<text x="218.3" y="176.7">Crumb128 / Crumb128-CAN</text>
<text x="271.4" y="177.8">A</text>
<text x="210.1" y="181.4">Name</text>
<text x="218.3" y="183.7">Controller Module with ATmega128 / AT90CAN128</text>
<text x="185.5" y="190.7">http://www.chip45.com</text>
<text x="185.5" y="188.3">chip45 GmbH &amp; Co. KG</text>
<text x="38.4" y="196.5">1</text>
<text x="105.6" y="196.5">2</text>
<text x="172.8" y="196.5">3</text>
<text x="240.1" y="196.5">4</text>
</g>
<g font-size="2.1" fill="#800000">
<text x="209.1" y="29.4">VCC</text>
<text x="129.5" y="34.1">VCC</text>
<text x="136.5" y="34.1">VCC</text>
<text x="169.1" y="35.2">VCC</text>
<text x="195.3" y="35.2">GND</text>
<text x="228.1" y="35.2">GND</text>
<text x="28.8" y="36.4">VCC</text>
<text x="47.8" y="44.6">GND</text>
<text x="155.5" y="42.2">GND</text>
<text x="75.6" y="50.4">VCC</text>
<text x="110.3" y="51.6">GND</text>
<text x="260.4" y="57.5">TXD0</text>
<text x="70.7" y="62.2">RXD0</text>
<text x="70.7" y="64.5">TXD0</text>
<text x="260.4" y="64.5">RXD0</text>
<text x="70.7" y="83.2">SCK</text>
<text x="70.7" y="80.9">/SS</text>
<text x="181" y="78.4">GND</text>
<text x="206.8" y="78.4">GND</text>
<text x="227.9" y="78.4">GND</text>
<text x="237.2" y="78.4">VCC</text>
<text x="70.7" y="85.6">MOSI</text>
<text x="70.7" y="87.9">MISO</text>
<text x="33.3" y="99.6">CANH</text>
<text x="33.3" y="101.9">CANL</text>
<text x="183.1" y="101.9">TXD1</text>
<text x="241.7" y="99.6">D+</text>
<text x="241.7" y="101.9">D-</text>
<text x="70.7" y="104.3">/RESET</text>
<text x="183.1" y="104.3">RXD1</text>
<text x="241.7" y="104.3">VBUS</text>
<text x="28.6" y="113.6">Rs</text>
<text x="68.4" y="120.6">RXD1</text>
<text x="68.4" y="122.9">TXD1</text>
<text x="171.7" y="125.2">VCC</text>
<text x="68.4" y="127.6">TXCAN</text>
<text x="68.4" y="130">RXCAN</text>
<text x="166.8" y="132.3">TXD0</text>
<text x="166.8" y="136.9">SCK</text>
<text x="166.8" y="139.3">RXD0</text>
<text x="166.8" y="141.6">/RESET</text>
<text x="213.8" y="141.6">GND</text>
<text x="237.2" y="141.6">GND</text>
<text x="244.3" y="141.6">GND</text>
<text x="31.2" y="146.2">GND</text>
<text x="94.4" y="146.2">VCC</text>
<text x="103.8" y="146.2">VCC</text>
<text x="138.9" y="146.2">GND</text>
<text x="171.7" y="155.6">GND</text>
<text x="129.5" y="157.9">VCC</text>
<text x="59.3" y="164.9">GND</text>
<text x="73.3" y="164.9">GND</text>
<text x="87.1" y="165">/RESET</text>
<text x="122.3" y="169.7">TXCAN</text>
<text x="169.1" y="172">CANH</text>
<text x="169.1" y="169.7">Rs</text>
<text x="28.6" y="177.8">VCC</text>
<text x="122.3" y="176.7">RXCAN</text>
<text x="169.1" y="174.3">CANL</text>
<text x="94.4" y="183.6">GND</text>
<text x="103.8" y="183.6">GND</text>
<text x="131.9" y="185.9">GND</text>
</g>
<g font-size="2.1" fill="#000080">
<text x="178.5" y="31.1">J2</text>
<text x="218.1" y="31.8">C11</text>
<text x="37.7" y="41.1">C3</text>
<text x="145.5" y="38.8">C4</text>
<text x="180.8" y="36.4">3</text>
<text x="183.9" y="36.4">2</text>
<text x="186.6" y="36.4">1</text>
<text x="229.7" y="38.8">C7</text>
<text x="132.5" y="45.6">L1</text>
<text x="194.9" y="43.4">U2</text>
<text x="239.1" y="43.4">C8</text>
<text x="122" y="48.1">C5</text>
<text x="21.5" y="57.5">CON1</text>
<text x="87.1" y="57.5">U1</text>
<text x="150.4" y="57.5">CON2</text>
<text x="164.4" y="55.1">CON4</text>
<text x="251.1" y="56.8">R7</text>
<text x="251.1" y="63.8">R8</text>
<text x="232.3" y="71.5">C9</text>
<text x="241.7" y="71.5">C10</text>
<text x="230" y="90.2">U3</text>
<text x="260.4" y="97.2">CON5</text>
<text x="248.7" y="116.1">C13</text>
<text x="183.1" y="129.9">CON3</text>
<text x="248.7" y="127.3">C12</text>
<text x="47.1" y="141.6">X2</text>
<text x="65.8" y="141.6">X1</text>
<text x="42.4" y="155.6">LED1</text>
<text x="63.7" y="153">C1</text>
<text x="77.8" y="153">C2</text>
<text x="108.2" y="155.8">D1</text>
<text x="185.5" y="153.3">On ATmega128/AT90CAN128 RXD0/PDI and TXD0/PDO pins</text>
<text x="185.5" y="155.7">are used for ISP programming instead of MOSI/MISO!</text>
<text x="97.2" y="158.4">R6</text>
<text x="185.5" y="158">See data sheet for more information.</text>
<text x="143.3" y="167.3">U4</text>
<text x="41" y="169.6">R2</text>
<text x="108.2" y="172.4">J1</text>
<text x="98.8" y="174.5">C6</text>
<text x="143.3" y="186">CAN transceiver is assembled</text>
<text x="143.3" y="188.4">on Crumb128-CAN only!</text>
</g>
<g font-size="1.7" fill="#000080">
<text x="178.5" y="33.5">RS232 Enable</text>
<text x="218.1" y="38.9">100n</text>
<text x="132.5" y="47.8">10uH</text>
<text x="145.5" y="45.9">100n</text>
<text x="229.7" y="45.9">100n</text>
<text x="37.7" y="48.2">100n</text>
<text x="239.1" y="50.5">470n</text>
<text x="122" y="55.2">100n</text>
<text x="251.1" y="60.6">1k</text>
<text x="164.4" y="71.6">RS232</text>
<text x="211.2" y="69.3">MAX3221EUE</text>
<text x="251.1" y="67.6">1k</text>
<text x="232.3" y="73.9">470n</text>
<text x="241.7" y="73.9">470n</text>
<text x="260.4" y="109">USB</text>
<text x="248.7" y="118.5">100nF</text>
<text x="230" y="127.7">CP2101</text>
<text x="248.7" y="129.8">1uF</text>
<text x="21.5" y="137">CON32</text>
<text x="87.1" y="137">Crumb128:</text>
<text x="98.8" y="137">ATmega128-16MU</text>
<text x="150.4" y="137">CON32</text>
<text x="87.1" y="139.4">Crumb128-CAN:AT90CAN128-16MU</text>
<text x="47.1" y="148.7">32.768kHz</text>
<text x="187.8" y="148.7">AVRISP6</text>
<text x="63.7" y="155.4">22p</text>
<text x="77.8" y="155.4">22p</text>
<text x="42.4" y="158">LED</text>
<text x="97.2" y="160.8">10k</text>
<text x="108.2" y="158.3">4148</text>
<text x="41" y="172">1k5</text>
<text x="59" y="169.7">Crumb128:</text>
<text x="59" y="172">Crumb128-CAN:</text>
<text x="72.9" y="169.7">14.7456MHz</text>
<text x="73.1" y="172">16.000MHz</text>
<text x="98.8" y="177">47n</text>
<text x="108.2" y="174.8">RESET</text>
<text x="143.3" y="181.4">PCA82C250</text>
<text x="218.3" y="190.8">Dr. Erik Lins</text>
<text x="241.7" y="188.4">01-Jun-2007</text>
</g>
<g font-size="1.7">
<text x="210.1" y="188.4">Date:</text>
<text x="210.1" y="190.8">Author:</text>
<text x="218.3" y="188.4">1-Jun-2007</text>
<text x="233.5" y="188.4">Modified:</text>
<text x="254.6" y="188.4">Version</text>
<text x="262.8" y="189.6">V3.0</text>
<text x="210.1" y="193.1">File:</text>
<text x="218.3" y="193.1">crumb128_v3.0.sch</text>
<text x="255.7" y="193.1">1</text>
<text x="260.4" y="193.1">von</text>
<text x="265.1" y="193.1">1</text>
</g>
</svg>
